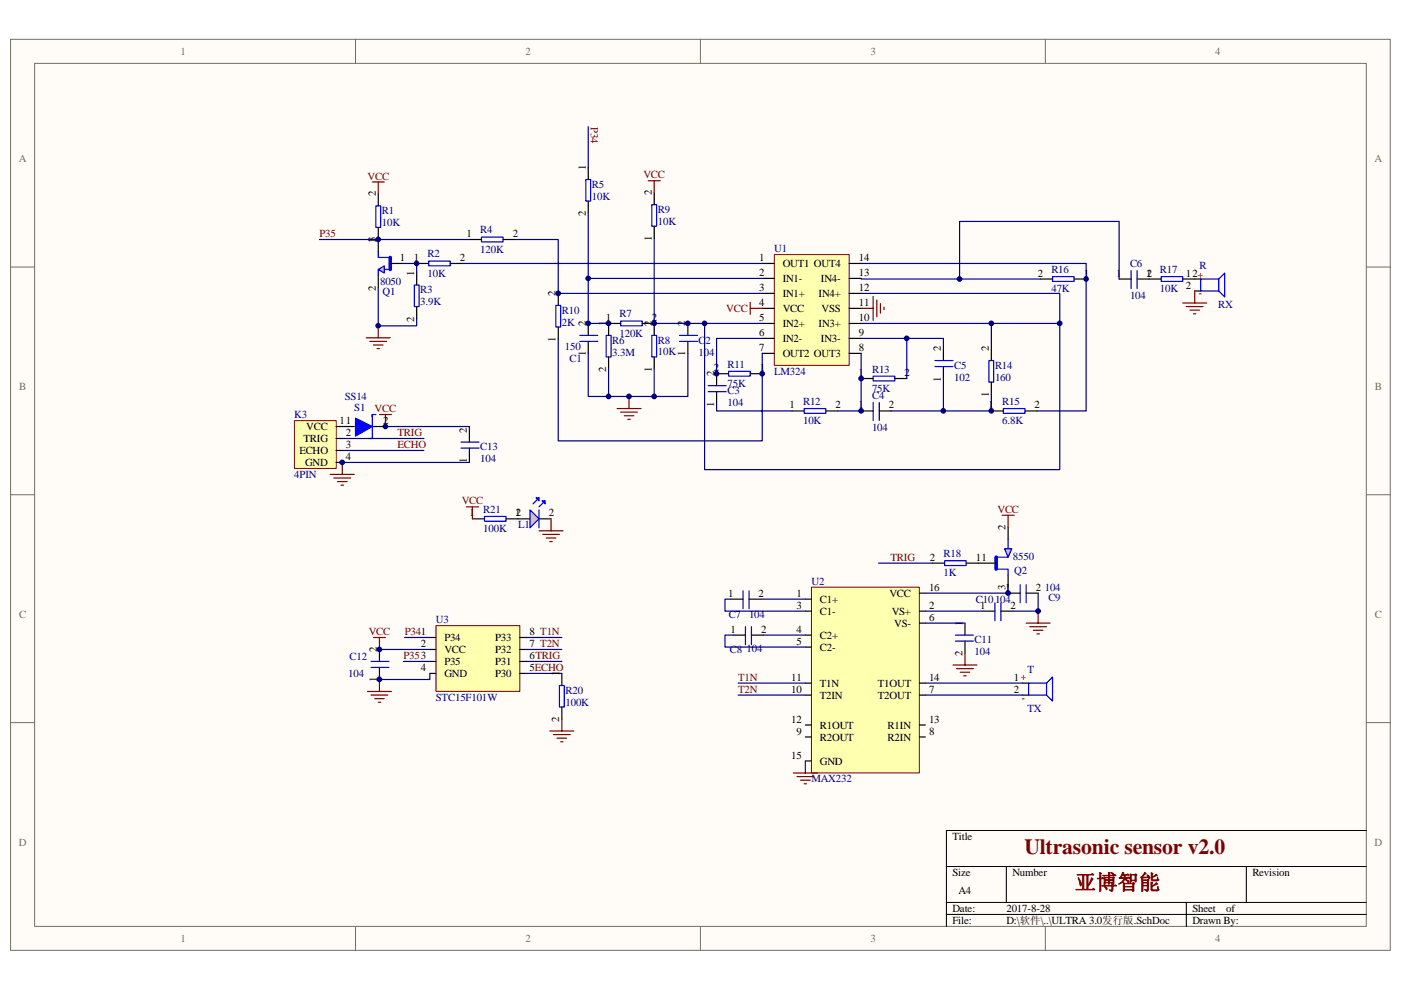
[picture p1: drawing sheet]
<svg xmlns="http://www.w3.org/2000/svg" width="297mm" height="210mm" viewBox="0 0 297 210" stroke-linecap="round" stroke-linejoin="round" font-family="sans-serif">
<path d="M2.3 8.4h292.5v193.2h-292.5z" fill="#fffcf8"/>
<path d="M2.2 8.3h292.6v193.3h-292.6z" fill="none" stroke="#706f64" stroke-width=".21"/>
<path d="M7.4 13.5h282.3v183h-282.3z" fill="#fffcf8"/>
<g fill="none" stroke="#706f64" stroke-width=".21">
<path d="M7.3 13.4h282.4v183.1h-282.4zM75.4 8.3v5.1M148.5 8.3v5.1M221.6 8.3v5.1M2.2 56.6h5.1M289.7 56.6h5.1M2.2 104.9h5.1M289.7 104.9h5.1M2.2 153.3h5.1M289.7 153.3h5.1M75.4 196.5v5.1M148.5 196.5v5.1"/>
<path d="M221.6 196.5v5.1"/>
</g>
<path d="M289.7 176.1h-89v20.4M200.7 183.8h89M200.7 191.4h89M200.7 194h89M213.4 183.8v7.6M251.5 191.4v5.1M264.2 183.8v7.6" fill="none" stroke="#000" stroke-width=".21"/>
<path d="M164.2 54h15.8v23.5h-15.8z" fill="#ffffb0"/>
<path d="M164.2 54h15.8v23.5h-15.8z" fill="none" stroke="#800000" stroke-width=".21"/>
<g fill="none" stroke="#000" stroke-width=".25">
<path d="M161.6 55.9h2.5M161.6 59.1h2.5M180 55.9h2.6M180 59.1h2.6M161.6 62.2h2.5M161.6 65.4h2.5M161.6 68.6h2.5M161.6 71.8h2.5M161.6 75h2.5M180 62.2h2.6M180 65.4h2.6M180 68.6h2.6"/>
<path d="M180 71.8h2.6M180 75h2.6M197.7 119.4h2.6M204.8 119.4h2.6"/>
</g>
<path d="M200.3 118.9h4.5v1.1h-4.5z" fill="none" stroke="#00f" stroke-width=".25"/>
<path d="M112.4 108.1l1.9 1.9-1.9 2z" fill="#c0c0c0" stroke="#00f" stroke-width=".25"/>
<path d="M109.8 110h2.6M114.3 110h2.5" fill="none" stroke="#000" stroke-width=".25"/>
<path d="M114.3 108.1v3.9M114.3 105.6l-1.3 1.3M115.6 106.2l-1.3 1.3" fill="none" stroke="#00f" stroke-width=".25"/>
<g fill="#c0c0c0" stroke="#00f" stroke-width=".25">
<path d="M113.6 105.6h.7v.6z"/>
<path d="M114.9 106.2h.7v.7z"/>
</g>
<path d="M254.6 59.2h3.8v2.5h-3.8zM258.4 59.2l1.3-1.3v5.1l-1.3-1.3M213.7 114.4v3.8h-2.5M211.2 120.7h2.5v1.3" fill="none" stroke="#00f" stroke-width=".25"/>
<path d="M253.3 59.2h1.3M253.3 61.7h1.3" fill="none" stroke="#000" stroke-width=".25"/>
<path d="M211.2 118.2v2.5" fill="none" stroke="#00f" stroke-width=".76"/>
<path d="M213 116.4h1.5l-.8 1.8z" fill="#c0c0c0" stroke="#00f" stroke-width=".25"/>
<g fill="none" stroke="#000" stroke-width=".25">
<path d="M124.7 35.5v2.6M80.2 41.1v2.6M80.2 48.2v2.6M88.3 55.9h2.6M88.3 57.9v2.6M95.5 55.9h2.5M99.5 50.8h2.6M106.7 50.8h2.5M124.7 42.7v2.5M138.7 40.9v2.5M138.7 48v2.5M220.6 59.2h2.6"/>
<path d="M227.7 59.2h2.6M237.3 59.2h2.5M241.1 59.2h5.1M250.8 59.2h2.5M88.3 65v2.6M118.4 62.2v2.6M118.4 69.4v2.5M124.7 68.6v2.5M124.7 72.4v2.6M129 75.7v2.6M131.6 68.6h-2.6v2.5M136.2 68.6h2.5v2.5"/>
<path d="M138.7 75.7v2.6M145.8 68.6v2.5M145.8 72.4v2.6M154.5 79.3h-2.6v2.5M159.1 79.3h2.5M200 73.9v2.6M200 77.7v2.6M210.2 73.9v2.6M99.5 91.2v2.6M99.5 95v2.6M151.9 83.1v2.5M168 87.2h2.5"/>
<path d="M175.1 87.2h2.5M182.6 87.2h2.5M182.6 80.3h2.5M186.4 87.2h2.6M189.7 80.3h2.6M210.2 87.2h2.5M210.2 81v2.6M217.3 87.2h2.6M207.4 119.4h3.8M213.7 111.8v2.6M80.5 137.8v2.5M155 127.1h2.5"/>
<path d="M155.5 134.7h2.5M158.8 127.1h2.6M159.3 134.7h2.6M204.6 132.2v2.5M204.6 136v2.5M208.4 129.6h2.5M212.2 129.6h2.6M213.7 122v2.5M213.7 125.8h2.6M217.6 125.8h2.5M80.5 141.6v2.5"/>
</g>
<g fill="none" stroke="#00f" stroke-width=".25">
<path d="M124.2 38.1h1v4.6h-1zM79.7 43.7h1v4.5h-1zM90.9 55.4h4.6v1h-4.6zM102.1 50.3h4.6v1h-4.6zM138.2 43.4h1v4.6h-1zM223.2 58.7h4.5v1h-4.5zM239.8 57.4v3.8M241.1 57.4v3.8M246.2 58.7h4.6v1h-4.6zM87.8 60.5h1.1v4.5h-1.1zM117.9 64.8h1v4.6h-1zM122.9 72.4h3.8"/>
<path d="M122.9 71.1h3.8M128.5 71.1h1.1v4.6h-1.1zM131.6 68.1h4.6v1h-4.6zM138.2 71.1h1v4.6h-1zM144.1 72.4h3.8M144.1 71.1h3.8M154.5 78.8h4.6v1h-4.6zM185.1 79.8h4.6v1h-4.6zM198.2 77.7h3.9M198.2 76.5h3.9M209.7 76.5h1v4.5h-1zM97.7 95h3.9"/>
<path d="M97.7 93.8h3.9M150.2 83.1h3.8M150.2 81.8h3.8M170.5 86.7h4.6v1h-4.6zM185.1 85.4v3.8M186.4 85.4v3.8M212.7 86.7h4.6v1h-4.6zM157.5 125.3v3.8M158 132.9v3.8M158.8 125.3v3.8M159.3 132.9v3.8M202.6 134.7h3.8"/>
<path d="M202.6 136h3.8M210.9 127.8v3.9M212.2 127.8v3.9M216.3 124v3.8M217.6 124v3.8M78.7 141.6h3.8M78.7 140.3h3.8"/>
</g>
<g fill="none" stroke="#800000" stroke-width=".25">
<path d="M78.9 38.6h2.6M80.2 38.6v2.5M137.4 38.3h2.6M138.7 38.3v2.6M77.7 71.6h5M78.4 72.4h3.6M79.2 73.2h2M79.9 73.9h.6M80.2 69.1v2.5M159.1 64.1v2.6M159.1 65.4h2.5M182.6 65.4h2.5"/>
<path d="M185.1 62.9v5.1M185.9 63.6v3.6M186.7 64.4v2M187.4 65.2v.5M250.8 64.3h5M251.5 65h3.6M252.3 65.8h2M253 66.5h.6M253.3 61.7v2.6M130.8 86.7h5.1M131.6 87.4h3.5M132.4 88.2h2"/>
<path d="M133.1 88.9h.5M133.4 84.1v2.6"/>
</g>
<g fill="none" stroke="#000080" stroke-width=".25">
<path d="M124.7 26.9v8.6M85.3 55.9h3v2M98 55.9h63.6M109.2 50.8h9.2v11.4h43.2M124.7 45.2v13.9h36.9M124.7 59.1v9.5h4.3M138.7 50.5v18.1h22.9M182.6 55.9h47.7v31.3h-10.4M182.6 59.1v.1h38M80.2 61v8.1h8.1v-1.5M118.4 71.9v21.6h43.2v-18.5M124.7 75v9.1h4.3v-5.8"/>
<path d="M138.7 78.3v5.8h-9.7M145.8 75v9.1h-7.1M149.4 68.6v31h75.3v-31h-14.5M161.6 71.8h-9.7v7.5M182.6 75v12.2h-5M182.6 71.8h9.7v8.5M182.6 68.6h27.6v5.3M182.6 62.2h42.1v6.4M192.3 71.8h7.7v2.1M151.9 85.6v1.6h16.1M200 80.3v6.9h-11M210.2 83.6v3.6h-10.2"/>
</g>
<path d="M172.1 124.6h22.8v39.3h-22.8z" fill="#ffffb0"/>
<path d="M172 124.5h22.9v39.4h-22.9z" fill="none" stroke="#800000" stroke-width=".21"/>
<g fill="none" stroke="#000" stroke-width=".25">
<path d="M170.7 127.1h1.3M170.7 129.6h1.3M170.7 134.7h1.3M170.7 137.2h1.3M194.9 129.6h1.3M194.9 132.2h1.3M194.9 125.8h1.3M170.7 147.4h1.3M170.7 156.3h1.3M170.7 144.9h1.3M170.7 153.8h1.3M194.9 147.4h1.3"/>
<path d="M194.9 156.3h1.3M194.9 144.9h1.3M194.9 153.8h1.3M216.8 147.4h1.3M216.8 144.9h1.3M170.7 161.4h1.3"/>
</g>
<g fill="none" stroke="#000080" stroke-width=".25">
<path d="M186.3 119.4h11.4M155 127.1h-1.3v2.5h17M155.5 134.7h-1.8v2.5h17M161.4 127.1h9.3M161.9 134.7h8.8M196.2 129.6h12.2M196.2 132.2h8.4M213.7 124.5v1.3h-17.5M220.1 125.8v3.8h-5.3M156.5 144.9h14.2M156.5 147.4h14.2M196.2 144.9h20.6"/>
<path d="M196.2 147.4h20.6"/>
</g>
<g fill="none" stroke="#800000" stroke-width=".25">
<path d="M212.5 109.3h2.5M213.7 109.3v2.5M204.6 138.5v2.6M217.6 132.2h5M218.3 132.9h3.6M219.1 133.7h2M219.9 134.5h.5M220.1 129.6v2.6M202.1 141.1h5M202.8 141.8h3.6M203.6 142.6h2M204.3 143.3h.5"/>
<path d="M168.2 164h5.1M169 164.7h3.5M169.7 165.5h2.1M170.5 166.2h.5M170.7 161.4v2.6"/>
</g>
<path d="M218.1 144.9h3.8v2.5h-3.8zM221.9 144.9l1.3-1.3v5.1l-1.3-1.3" fill="none" stroke="#00f" stroke-width=".25"/>
<path d="M92.5 132.7h17.7v13.9h-17.7z" fill="#ffffb0"/>
<path d="M92.4 132.7h17.8v13.9h-17.8z" fill="none" stroke="#800000" stroke-width=".21"/>
<path d="M72.6 90.5h2.5M79.2 90.5h2.5M91.1 135.2h1.3M91.1 137.8h1.3M110.2 135.2h1.3M110.2 137.8h1.3M91.1 140.3h1.3M91.1 142.8h1.3M110.2 140.3h1.3M110.2 142.8h1.3M119.1 142.8v2.6M119.1 150v2.5" fill="none" stroke="#000" stroke-width=".25"/>
<path d="M79.2 135.2h2.5M80.5 135.2v2.6M77.9 146.7h5.1M78.7 147.4h3.5M79.4 148.2h2.1M80.2 148.9h.5M80.5 144.1v2.6M116.6 155h5.1M117.3 155.8h3.6M118.1 156.6h2M118.9 157.3h.5M119.1 152.5v2.5" fill="none" stroke="#800000" stroke-width=".25"/>
<path d="M80.5 137.8h10.6M85.8 135.2h5.3M111.5 137.8h7.6M111.5 135.2h7.6M85.5 140.3h5.6M91.1 142.8v1.3h-10.6M111.5 140.3h7.6M111.5 142.8h7.6" fill="none" stroke="#000080" stroke-width=".25"/>
<path d="M78.9 87.9v5.1h-.7M79.7 87.9h-.8v.5M118.6 145.4h1v4.6h-1z" fill="none" stroke="#00f" stroke-width=".25"/>
<path d="M75.4 88.7l3.5 1.8-3.5 2z" fill="#00f" stroke="#00f" stroke-width=".25"/>
<path d="M62.4 89.2h8.9v10.2h-8.9z" fill="#ffffb0"/>
<path d="M62.4 89.2h8.9v10.2h-8.9z" fill="none" stroke="#800000" stroke-width=".21"/>
<path d="M80.2 50.8v2.5M80.2 58.4v2.6M82.7 55.9h2.6M71.3 90.5h1.3M71.3 93h1.3M71.3 95.5h1.3M71.3 98.1h1.3M100.2 110h2.5M107.3 110h2.5" fill="none" stroke="#000" stroke-width=".25"/>
<g fill="none" stroke="#800000" stroke-width=".25">
<path d="M72.6 98.1v2.5M80.5 87.9h2.5M81.7 87.9v2.6M70 100.6h5.1M70.8 101.4h3.6M71.5 102.2h2.1M72.3 102.9h.5M98.9 107.5h2.5M100.2 107.5v2.5M114.3 112.6h5.1M115.1 113.3h3.5M115.8 114.1h2.1"/>
<path d="M116.6 114.9h.5M116.8 110v2.6"/>
</g>
<path d="M203.5 59.2v-12.2h33.8v12.2M72.6 93h17.3M72.6 95.5h17.3M81.7 90.5h17.8v.7M99.5 97.6v.5h-26.9" fill="none" stroke="#000080" stroke-width=".25"/>
<path d="M80.2 53.3v1.3h2.5M82.7 57.1h-2.5v1.3M102.7 109.5h4.6v1.1h-4.6z" fill="none" stroke="#00f" stroke-width=".25"/>
<path d="M82.7 54.6v2.5" fill="none" stroke="#00f" stroke-width=".76"/>
<path d="M80.2 57.1l1.3-.7v1.5z" fill="#c0c0c0" stroke="#00f" stroke-width=".25"/>
<path d="M67.7 50.8h31.8M80.2 50.3v.5" fill="none" stroke="#000080" stroke-width=".25"/>
<g fill="#000080" stroke="#000080" stroke-width=".21">
<circle cx="72.5" cy="98.1" r=".49"/>
<circle cx="80.2" cy="69.1" r=".5"/>
<circle cx="80.2" cy="50.8" r=".5"/>
<circle cx="80.4" cy="144.1" r=".5"/>
<circle cx="80.4" cy="137.7" r=".5"/>
<circle cx="81.7" cy="90.5" r=".5"/>
<circle cx="88.3" cy="55.9" r=".49"/>
<circle cx="118.3" cy="62.2" r=".5"/>
<circle cx="124.7" cy="68.6" r=".49"/>
<circle cx="124.7" cy="59" r=".49"/>
<circle cx="129" cy="84.1" r=".49"/>
<circle cx="129" cy="68.6" r=".49"/>
<circle cx="133.4" cy="84.1" r=".5"/>
<circle cx="138.7" cy="84.1" r=".49"/>
<circle cx="138.7" cy="68.6" r=".49"/>
<circle cx="145.8" cy="68.6" r=".5"/>
<circle cx="149.4" cy="68.6" r=".5"/>
<circle cx="151.9" cy="79.3" r=".49"/>
<circle cx="161.6" cy="79.3" r=".5"/>
<circle cx="182.6" cy="87.1" r=".49"/>
<circle cx="182.6" cy="80.3" r=".49"/>
<circle cx="192.2" cy="71.8" r=".5"/>
<circle cx="200" cy="87.1" r=".49"/>
<circle cx="203.4" cy="59.2" r=".5"/>
<circle cx="210.2" cy="87.1" r=".49"/>
<circle cx="210.2" cy="68.6" r=".49"/>
<circle cx="213.7" cy="125.8" r=".49"/>
<circle cx="220.1" cy="129.6" r=".5"/>
<circle cx="224.7" cy="68.6" r=".49"/>
<circle cx="230.3" cy="59.2" r=".49"/>
</g>
<text font-size="4.6" fill="#800000" x="217.2" y="181">Ultrasonic sensor v2.0</text>
<text font-size="4.5" fill="#800000" x="227.9" y="188.7">亚博智能</text>
<g font-size="2.3" fill="#706f64">
<text x="38.3" y="11.6">1</text>
<text x="111.4" y="11.6">2</text>
<text x="184.5" y="11.6">3</text>
<text x="257.7" y="11.6">4</text>
<text x="4" y="34.5">A</text>
<text x="291.4" y="34.5">A</text>
<text x="4" y="82.8">B</text>
<text x="291.5" y="82.8">B</text>
<text x="4" y="131.1">C</text>
<text x="291.5" y="131.1">C</text>
<text x="4" y="179.4">D</text>
<text x="291.4" y="179.4">D</text>
<text x="38.3" y="199.8">1</text>
<text x="111.4" y="199.8">2</text>
<text x="184.5" y="199.8">3</text>
<text x="257.7" y="199.8">4</text>
</g>
<g font-size="2.3" fill="#800000">
<text x="125.3" y="26.9" transform="rotate(90 125.3 26.9)">P34</text>
<text x="77.9" y="38.1">VCC</text>
<text x="136.4" y="37.8">VCC</text>
<text x="67.8" y="50.3">P35</text>
<text x="154" y="66.2">VCC</text>
<text x="79.4" y="87.4">VCC</text>
<text x="84.3" y="92.5">TRIG</text>
<text x="84.3" y="95">ECHO</text>
<text x="97.9" y="107">VCC</text>
<text x="211.5" y="108.8">VCC</text>
<text x="188.8" y="118.9">TRIG</text>
<text x="78.2" y="134.7">VCC</text>
<text x="85.8" y="134.7">P341</text>
<text x="85.6" y="139.8">P353</text>
<text x="156.5" y="144.4">T1N</text>
<text x="156.5" y="146.9">T2N</text>
</g>
<g font-size="2.3">
<text x="79.7" y="41.7" transform="rotate(-90 79.7 41.7)">2</text>
<text x="124.2" y="36" transform="rotate(-90 124.2 36)">1</text>
<text x="138.2" y="41.4" transform="rotate(-90 138.2 41.4)">2</text>
<text x="124.2" y="45.8" transform="rotate(-90 124.2 45.8)">2</text>
<text x="79.7" y="51.4" transform="rotate(-90 79.7 51.4)">1</text>
<text x="79.7" y="51.3" transform="rotate(-90 79.7 51.3)">3</text>
<text x="98.9" y="50.3">1</text>
<text x="108.7" y="50.3">2</text>
<text x="138.2" y="51.2" transform="rotate(-90 138.2 51.2)">1</text>
<text x="84.8" y="55.4">1</text>
<text x="87.7" y="55.4">1</text>
<text x="87.8" y="58.4" transform="rotate(-90 87.8 58.4)">1</text>
<text x="97.5" y="55.4">2</text>
<text x="161" y="55.4">1</text>
<text x="161" y="58.5">2</text>
<text x="165.9" y="56.6">OUT1 OUT4</text>
<text x="165.9" y="59.8">IN1-</text>
<text x="174.1" y="59.8">IN4-</text>
<text x="182.1" y="55.4">14</text>
<text x="182.1" y="58.5">13</text>
<text x="220" y="58.7">2</text>
<text x="229.8" y="58.7">1</text>
<text x="236.7" y="58.7">1</text>
<text x="243" y="58.7">1</text>
<text x="243.1" y="58.7">2</text>
<text x="251.4" y="58.7">12+</text>
<text x="79.7" y="61.6" transform="rotate(-90 79.7 61.6)">2</text>
<text x="117.8" y="62.8" transform="rotate(-90 117.8 62.8)">2</text>
<text x="161" y="61.7">3</text>
<text x="161" y="64.9">4</text>
<text x="165.9" y="63">IN1+</text>
<text x="173.5" y="63">IN4+</text>
<text x="182.1" y="61.7">12</text>
<text x="182.1" y="64.9">11</text>
<text x="251.4" y="61.2">2</text>
<text x="87.8" y="68.2" transform="rotate(-90 87.8 68.2)">2</text>
<text x="124.2" y="69.1" transform="rotate(-90 124.2 69.1)">2</text>
<text x="128.4" y="68.1">1</text>
<text x="128.5" y="69.1" transform="rotate(-90 128.5 69.1)">1</text>
<text x="138.2" y="69.1" transform="rotate(-90 138.2 69.1)">2</text>
<text x="138.2" y="68.1">2</text>
<text x="145.3" y="69.1" transform="rotate(-90 145.3 69.1)">2</text>
<text x="161" y="68.1">5</text>
<text x="161" y="71.2">6</text>
<text x="165.9" y="66.2">VCC</text>
<text x="165.9" y="69.3">IN2+</text>
<text x="173.5" y="69.3">IN3+</text>
<text x="174.2" y="66.2">VSS</text>
<text x="182.1" y="68.1">10</text>
<text x="182.1" y="71.2">9</text>
<text x="117.8" y="72.5" transform="rotate(-90 117.8 72.5)">1</text>
<text x="124.2" y="75.6" transform="rotate(-90 124.2 75.6)">1</text>
<text x="145.3" y="75.6" transform="rotate(-90 145.3 75.6)">1</text>
<text x="161" y="74.4">7</text>
<text x="165.9" y="72.5">IN2-</text>
<text x="165.9" y="75.7">OUT2 OUT3</text>
<text x="174.1" y="72.5">IN3-</text>
<text x="182.1" y="74.4">8</text>
<text x="199.5" y="74.4" transform="rotate(-90 199.5 74.4)">2</text>
<text x="209.7" y="74.4" transform="rotate(-90 209.7 74.4)">2</text>
<text x="128.5" y="78.9" transform="rotate(-90 128.5 78.9)">2</text>
<text x="138.2" y="78.9" transform="rotate(-90 138.2 78.9)">1</text>
<text x="151.3" y="78.8">2</text>
<text x="151.4" y="79.8" transform="rotate(-90 151.4 79.8)">2</text>
<text x="161.1" y="78.8">1</text>
<text x="182" y="79.8">1</text>
<text x="191.7" y="79.8">2</text>
<text x="199.5" y="80.9" transform="rotate(-90 199.5 80.9)">1</text>
<text x="72" y="89.9">11</text>
<text x="81.2" y="89.9">2</text>
<text x="151.4" y="86.3" transform="rotate(-90 151.4 86.3)">1</text>
<text x="167.4" y="86.6">1</text>
<text x="177.1" y="86.6">2</text>
<text x="182" y="86.6">1</text>
<text x="188.4" y="86.6">2</text>
<text x="209.6" y="86.6">1</text>
<text x="209.7" y="84.2" transform="rotate(-90 209.7 84.2)">1</text>
<text x="219.3" y="86.6">2</text>
<text x="64.3" y="93.8">TRIG</text>
<text x="64.9" y="91.2">VCC</text>
<text x="73.3" y="95">3</text>
<text x="73.3" y="92.5">2</text>
<text x="99" y="91.7" transform="rotate(-90 99 91.7)">2</text>
<text x="63.5" y="96.3">ECHO</text>
<text x="64.7" y="98.8">GND</text>
<text x="73.3" y="97.6">4</text>
<text x="99" y="98.2" transform="rotate(-90 99 98.2)">1</text>
<text x="99.6" y="109.5">1</text>
<text x="109.2" y="109.5">1</text>
<text x="109.3" y="109.5">2</text>
<text x="116.3" y="109.5">2</text>
<text x="213.2" y="112.3" transform="rotate(-90 213.2 112.3)">2</text>
<text x="197.1" y="118.9">2</text>
<text x="206.9" y="118.9">11</text>
<text x="197" y="125.3">16</text>
<text x="213.1" y="125.3">1</text>
<text x="213.2" y="125.2" transform="rotate(-90 213.2 125.2)">3</text>
<text x="219.6" y="125.3">2</text>
<text x="154.4" y="126.6">1</text>
<text x="160.8" y="126.6">2</text>
<text x="168.9" y="126.6">1</text>
<text x="168.9" y="129.1">3</text>
<text x="173.8" y="127.8">C1+</text>
<text x="173.8" y="130.4">C1-</text>
<text x="188.6" y="126.6">VCC</text>
<text x="189.1" y="130.4">VS+</text>
<text x="197" y="131.7">6</text>
<text x="197" y="129.1">2</text>
<text x="207.8" y="129.1">1</text>
<text x="214.3" y="129.1">2</text>
<text x="89.3" y="137.2">2</text>
<text x="94.2" y="136">P34</text>
<text x="105" y="136">P33</text>
<text x="112.3" y="137.2">7 T2N</text>
<text x="112.3" y="134.7">8 T1N</text>
<text x="154.9" y="134.2">1</text>
<text x="161.4" y="134.2">2</text>
<text x="168.9" y="134.2">4</text>
<text x="168.9" y="136.7">5</text>
<text x="173.8" y="135.5">C2+</text>
<text x="189.6" y="132.9">VS-</text>
<text x="204" y="132.7" transform="rotate(-90 204 132.7)">1</text>
<text x="79.9" y="138.3" transform="rotate(-90 79.9 138.3)">2</text>
<text x="89.3" y="142.3">4</text>
<text x="94.2" y="138.5">VCC</text>
<text x="94.2" y="141.1">P35</text>
<text x="94.2" y="143.6">GND</text>
<text x="105" y="143.6">P30</text>
<text x="105" y="141.1">P31</text>
<text x="105" y="138.5">P32</text>
<text x="112.3" y="142.3">5ECHO</text>
<text x="112.3" y="139.8">6TRIG</text>
<text x="118.6" y="143.4" transform="rotate(-90 118.6 143.4)">1</text>
<text x="173.8" y="138">C2-</text>
<text x="204" y="139.2" transform="rotate(-90 204 139.2)">2</text>
<text x="79.9" y="144.8" transform="rotate(-90 79.9 144.8)">1</text>
<text x="167.8" y="146.9">10</text>
<text x="167.8" y="144.4">11</text>
<text x="173.8" y="148.2">T2IN</text>
<text x="173.8" y="145.6">T1N</text>
<text x="186.1" y="148.2">T2OUT</text>
<text x="186.1" y="145.6">T1OUT</text>
<text x="197" y="146.9">7</text>
<text x="197" y="144.4">14</text>
<text x="214.9" y="144.4">1 +</text>
<text x="214.9" y="146.9">2</text>
<text x="118.6" y="153.1" transform="rotate(-90 118.6 153.1)">2</text>
<text x="167.8" y="153.3">12</text>
<text x="168.9" y="155.8">9</text>
<text x="173.8" y="154.5">R1OUT</text>
<text x="188.2" y="154.5">R1IN</text>
<text x="197" y="155.8">8</text>
<text x="197" y="153.3">13</text>
<text x="167.8" y="160.9">15</text>
<text x="173.8" y="157.1">R2OUT</text>
<text x="188.2" y="157.1">R2IN</text>
<text x="173.8" y="162.2">GND</text>
<text x="201.9" y="178.1">Title</text>
<text x="201.9" y="185.8">Size</text>
<text x="214.6" y="185.8">Number</text>
<text x="265.5" y="185.8">Revision</text>
<text x="203.2" y="189.6">A4</text>
<text x="201.9" y="193.4">Date:</text>
<text x="201.9" y="195.9">File:</text>
<text x="213.4" y="193.4">2017-8-28</text>
<text x="213.4" y="195.9">D:\软件\..\ULTRA 3.0发行版.SchDoc</text>
<text x="252.8" y="195.9">Drawn By:</text>
<text x="252.8" y="193.4">Sheet</text>
<text x="259.9" y="193.4">of</text>
</g>
<g font-size="2.3" fill="#000080">
<text x="125.5" y="39.9">R5</text>
<text x="81" y="45.4">R1</text>
<text x="81" y="48">10K</text>
<text x="125.5" y="42.4">10K</text>
<text x="139.5" y="45.2">R9</text>
<text x="139.5" y="47.7">10K</text>
<text x="101.8" y="49.5">R4</text>
<text x="101.8" y="53.6">120K</text>
<text x="164.1" y="53.5">U1</text>
<text x="90.6" y="54.6">R2</text>
<text x="90.6" y="58.7">10K</text>
<text x="222.9" y="57.9">R16</text>
<text x="239.6" y="56.6">C6</text>
<text x="245.9" y="57.9">R17</text>
<text x="254.3" y="57.1">R</text>
<text x="80.6" y="60.5">8050</text>
<text x="81.1" y="62.5">Q1</text>
<text x="89.1" y="62.2">R3</text>
<text x="89.1" y="64.8">3.9K</text>
<text x="222.9" y="62">47K</text>
<text x="239.6" y="63.5">104</text>
<text x="245.9" y="62">10K</text>
<text x="258.3" y="65.3">RX</text>
<text x="119.1" y="66.5">R10</text>
<text x="119.1" y="69.1">2K</text>
<text x="131.3" y="67.3">R7</text>
<text x="131.3" y="71.4">120K</text>
<text x="119.8" y="74.2">150</text>
<text x="120.8" y="76.7">C1</text>
<text x="129.8" y="72.9">R6</text>
<text x="129.8" y="75.5">3.3M</text>
<text x="139.5" y="72.9">R8</text>
<text x="139.5" y="75.2">10K</text>
<text x="148.1" y="72.9">C2</text>
<text x="148.1" y="75.5">104</text>
<text x="154.2" y="78">R11</text>
<text x="154.2" y="82.1">75K</text>
<text x="154.2" y="83.6">C3</text>
<text x="164.1" y="79.5">LM324</text>
<text x="184.9" y="79">R13</text>
<text x="184.9" y="83.1">75K</text>
<text x="202.3" y="78.3">C5</text>
<text x="202.3" y="80.8">102</text>
<text x="211" y="78.3">R14</text>
<text x="211" y="80.8">160</text>
<text x="62.4" y="88.7">K3</text>
<text x="73.1" y="84.9">SS14</text>
<text x="75.1" y="87.1">S1</text>
<text x="154.2" y="86.1">104</text>
<text x="170.3" y="85.9">R12</text>
<text x="170.3" y="89.9">10K</text>
<text x="184.9" y="84.6">C4</text>
<text x="212.5" y="85.9">R15</text>
<text x="212.5" y="89.9">6.8K</text>
<text x="101.8" y="95.5">C13</text>
<text x="184.9" y="91.5">104</text>
<text x="62.4" y="101.4">4PIN</text>
<text x="101.8" y="98.1">104</text>
<text x="102.5" y="108.8">R21</text>
<text x="102.5" y="112.8">100K</text>
<text x="109.9" y="112.1">L1</text>
<text x="200" y="118.2">R18</text>
<text x="214.8" y="118.7">8550</text>
<text x="172" y="124">U2</text>
<text x="200" y="122.2">1K</text>
<text x="215" y="121.7">Q2</text>
<text x="221.5" y="125.3">104</text>
<text x="154.5" y="131.1">C7</text>
<text x="158.8" y="131.1">104</text>
<text x="206.9" y="127.8">C10104</text>
<text x="222.3" y="127.6">C9</text>
<text x="92.4" y="132.2">U3</text>
<text x="206.6" y="136.5">C11</text>
<text x="73.8" y="143.6">104</text>
<text x="74.1" y="140">C12</text>
<text x="154.7" y="138.5">C8</text>
<text x="158.3" y="138.3">104</text>
<text x="206.6" y="139">104</text>
<text x="217.8" y="142.8">T</text>
<text x="92.4" y="148.7">STC15F101W</text>
<text x="119.9" y="147.2">R20</text>
<text x="119.9" y="149.7">100K</text>
<text x="217.8" y="151">TX</text>
<text x="172" y="166">MAX232</text>
</g>
<g font-size="2.1" fill="#bf0000">
<text x="254.2" y="62.8">-</text>
<text x="216.7" y="148.8">-</text>
</g>
</svg>
